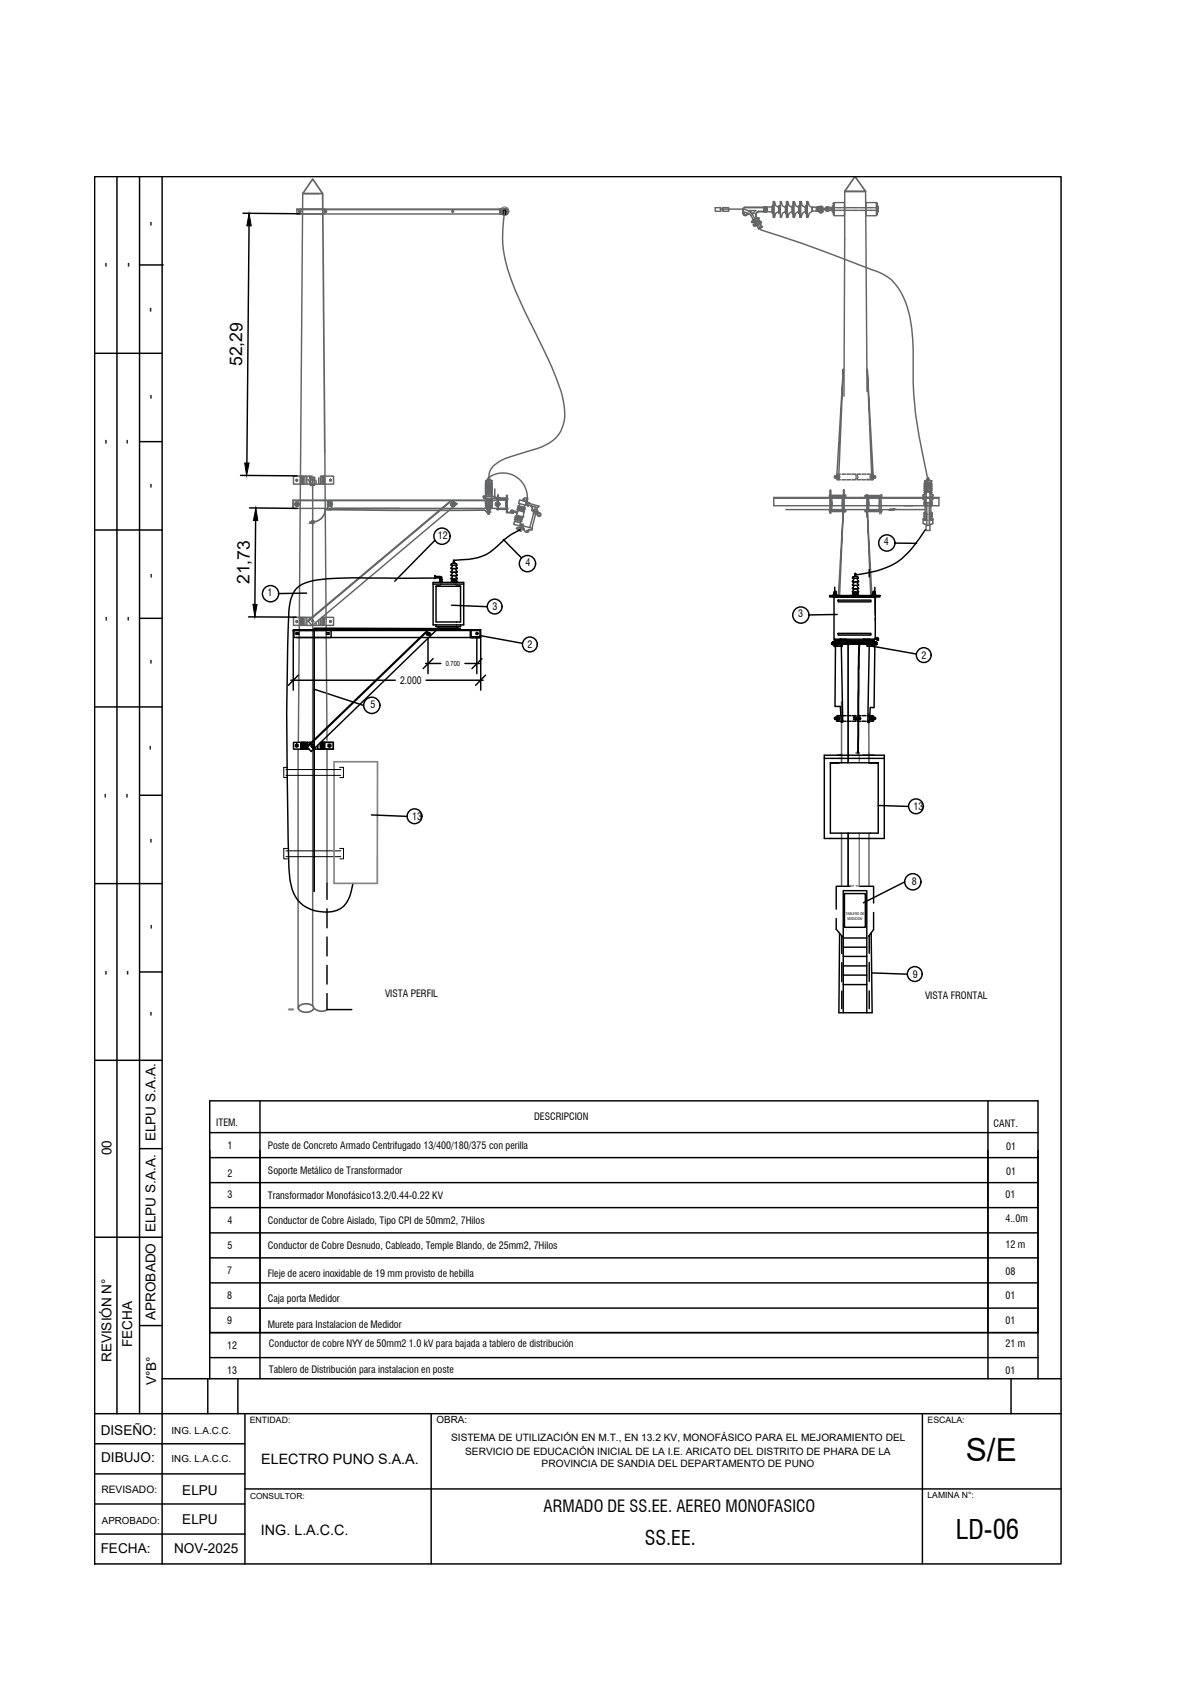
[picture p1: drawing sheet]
<svg xmlns="http://www.w3.org/2000/svg" width="210mm" height="297mm" viewBox="0 0 210 297" stroke-linecap="round" stroke-linejoin="round" font-family="sans-serif">
<!-- layer: 0 -->
<g fill="none" stroke="#000" stroke-width=".25">
<path d="M16.5 30.8h168.5v242h-168.5zM20.4 30.8v215.8M24.3 30.8v215.8M28.3 30.8v209.7M42.4 37.2l9.8 .1M43.4 39.4l-.4 41.4M87.8 36.9v.5h.3v-.5l-.1 .2h-.1l-.1-.2M24.3 46.2h4M28.3 46.2h.1M16.5 61.6h11.8M24.3 77h4M16.5 92.4h11.8"/>
<path d="M41.9 82.9l9.9 .1M43.5 88.6l8.3 .1M44.6 90.8l-.2 14.6M75.8 94.3l-7 7.1M78.6 98.5l.3-.3h.5l.3 .4h-1.1zM78.9 99.8l-.3 .6h1.1l-.2-.6M78.9 99.2v.3l-.3 .3h1.1l-.2-.3v-.3M78.9 98.6v.3l-.3 .3h1.1l-.2-.3v-.3M79.1 98.2v-.3h.1v.3M79.1 97.9h.1M79.1 97.7v.1M87.7 94.1l3.2 3.2"/>
<path d="M90.7 92.4a14.6 14.6 0 0 0-4.6 3.4 7.9 7.9 0 0 1-5.3 1.8l-1.7 .1M151.5 99.3v1.3M156 94.7l3.8 .1M161.3 92.4a16.5 16.5 0 0 1-5.7 6.1 19.5 19.5 0 0 1-6.5 1.8M24.3 107.9h4M43.3 107.6h8.3M51.3 109.8v1.4M51.7 111.2h6M51.7 109.8h6M53.5 103.4l-5 .1M57.7 110h-6.6h32.6v1.1h-1.6v-1.1M57.7 109.8v1.4"/>
<path d="M74.4 110.6h.1M74.5 110.4l.4 .1M74.5 110.4l-.1 .3h.5v-.2M74.5 110.4h.1M74.5 110l-21 20.2 .8 .9 21.7-21.1M74.7 110l-21.1 20.3M74.8 110.7h.1M74.9 110.5h.1M75.5 101.6h5.3v7.4h-5.3zM75.5 101.9h5.3M75.8 100.8l-17.1 .1a12.7 12.7 0 0 0-6.5 1.3 5.5 5.5 0 0 0-1.8 4.4 665.9 665.9 0 0 0 .1 46.3 6.4 6.4 0 0 0 3 5.4 6.7 6.7 0 0 0 5.9 .2 5.9 5.9 0 0 0 2.1-4.4M76 109.6h4.2v.2h-4.2z"/>
<path d="M76 102.3v6.2h4.3v-6.2M76 109v.3h4.3v-.3M76.4 109.3v.2h3.4v-.2M76.6 109.5v.1M76.7 101.2h.1M76.7 101.3v.2h.2M76.7 101.5h.1M76.7 101.2v.1h.2M76.7 101v.2h.1M76.7 100.9v.1h.2M76.7 100.8h.1M76.7 101.5h.2"/>
<path d="M76.8 100.8l.1 .1M76.8 100.8l-.1 .1h.2M76.8 100.8h.1M76.8 102.3h-.8h.8M76.8 101.5h.1M76.8 101.3h.1M76.8 101.2h.1M76.8 101h.1M76.8 100.7h.1M76.8 102.3h2.7M76.9 101.3v.3M76.9 101.2v.1"/>
<path d="M76.9 101v.2h-.1M76.9 100.9v.1M76.9 100.8h.1M76.9 101.5h.1M76.9 101.2h.1M76.9 101.5l-.2 .1M77.4 109.8h6.4v1.4M77.5 109.8h-26.4v1.4h32.7M78.7 101.4l.1-.2h.8v.2M78.7 101.4h.9M78.7 105.6l6.2 .2M78.7 101.4v.2"/>
<path d="M78.9 100.4v.3l-.3 .3h1.1l-.2-.3v-.3M78.9 101v.2M79.4 109.7l.2 .1h-.2zM79.5 101v.2M79.6 101.4l.1 .2M79.7 109.5v.1M80.3 102.3h-.8h.8M82 111.2h1.8M82 111.2v-1.4v1.4h1.8M82.2 111.2h1.4M83.7 110.9l7.4 1.3M144.6 103.9h8.8v.2h-8.8z"/>
<path d="M145 112.1h.1M145 112.3h.1M145 112.1v.3M145.1 112h.1M145.1 112h.3l-.1 .5h-.2zM145.1 112v.4M145.3 112.1h-.3v.3h.3M145.4 112.3h.1M145.4 112v.5zM145.4 112v.4M145.4 104.3v7.2h7.2v-7.2M145.4 112l.1 .5z"/>
<path d="M145.4 112.3v-.2v.2M145.4 112.3h2.2M145.4 104.1h7.2M145.4 103.2h.3l.2 .7h-.6zM145.4 111.5v1.3h.3M145.4 112.1v.1M145.5 112.1h.5M145.5 112.4h.5M145.5 112.1h.3l-.2 .2M145.5 102.4v.8M145.5 104.1v.1M145.5 112.1l-.1 .2"/>
<path d="M145.6 104.1l-.2 .2M145.6 112.3h.1M145.6 112.1h.1M145.6 112.1l-.2 .2M145.7 111.5v1.3M145.7 112.3l-.1-.3v.4M145.7 112.2l-.2 .1M145.7 112.1l-.1 .2M145.8 112v.5zM145.8 112h.2v.5h-.2zM145.8 112.1l-.1 .2M145.9 112.1l-.2 .3"/>
<path d="M146 107.2l-5 .1M146 112.1l-.2 .2h-.3M146 112v.4M146 112.1l-.2 .2M146.1 112.1l-.2 .2M146.1 104.7h5.7v.3h-5.7zM146.1 110.5h5.7v.3h-5.7zM146.1 112.1l-.1 .2M146.2 112.2l-.1 .1 .1-.2-.2 .2M146.2 112.3h.1M146.3 112.1l-.1 .2 .1-.2M146.4 111.6h.1"/>
<path d="M146.4 111.7h.1M146.4 112.1l-.2 .2M146.4 111.6v.1M146.4 112.1l-.1 .2M146.4 111.5v.2zM146.5 111.6h.1M146.5 111.7h.1M146.5 111.6h-.2l.2 .1M146.5 112.1l-.2 .2M146.5 111.5h1v.2h-1zM146.5 111.5h.1M146.5 111.5v.2"/>
<path d="M146.5 112.1l-.1 .2M146.6 112.1l-.1 .2M146.7 112.7l.2 13.3h-.2l-.2-2.8h-.9l.1-10.4M146.7 112.1l-.2 .2 .2-.2M146.8 112.7h-1l-.1-.9v.9h1.1M146.8 112.3h.1M146.8 112v.4zM146.8 112.1h.1M146.8 112.1l-.2 .2M146.8 112.2l-.1 .1M146.8 111.7v-.1h.3v.1M146.9 112.2v.1"/>
<path d="M146.9 111.6v.1M146.9 112.1l-.1 .1M147 111.6v.1M147 112.1l-.2 .2M147.1 112.1l-.2 .2-.1-.1M147.1 111.6v.1M147.1 111.7h.1M147.1 112.1l-.2 .2 .2-.2M147.1 111.7v.1M147.1 111.7l-.3 .1M147.1 112.1l-.1 .2M147.2 112.1l-.2 .2"/>
<path d="M147.2 112.1l-.1 .2M147.3 112.1l-.2 .2M147.3 112.1l-.1 .2M147.4 112.1l-.1 .2M147.5 112.1l-.2 .2M147.5 112.2l-.1 .1M147.6 112.1l-.2 .2M147.6 112.1l-.1 .2M147.7 112.1l-.2 .2h4.9M147.7 112.1h.2M147.7 112.3h.2M147.7 112.1l-.1 .2"/>
<path d="M147.8 112.1l-.2 .2M147.9 112.1l-.2 .2M148 112.1l-.2 .2M148.1 112.1l-.2 .2M148.1 112.1l-.2 .2 .2-.2M148.2 103.9h1.6M148.2 112.1l-.2 .2M148.2 112.1l-.1 .2M148.3 112.1l-.2 .2M148.3 112.1l-.1 .2M148.4 112.1l-.2 .2M148.4 112.1l-.1 .2"/>
<path d="M148.5 112.1l-.1 .2M148.5 112.1l-.1 .2 .1-.2M148.6 112.1l-.2 .2M148.7 112.1l-.2 .2M148.7 103.7v-.2h.8l.1 .2M148.7 103.7h.9M148.7 100.6h.8l.1 .3h-1zM148.7 103.7v.2M148.7 103.7h.8M148.8 112.1l-.2 .2M148.8 102.7l-.2 .6h1.1l-.2-.6M148.8 102.1l-.2 .6h1.1l-.2-.6"/>
<path d="M148.8 101.5l-.2 .6h1.1l-.2-.6M148.8 100.9v.3l-.2 .1v.2h1.1v-.2l-.2-.1v-.3M148.8 103.3v.2M148.8 112.1l-.1 .2M148.9 112.1l-.2 .2M149 112.1l-.2 .2M149 112.1l-.2 .2 .2-.2M149 100.6v-.5h.2v.5M149 100.1h.1M149 100.1h.2M149 112.1l-.1 .2M149.1 100.1v-.1v.1"/>
<path d="M149.1 112.1l-.1 .2M149.2 100.1h.1M149.2 112.1l-.2 .2M149.3 112.1l-.2 .2M149.3 112.1l-.1 .2 .2-.2M149.4 112.1l-.1 .2 .1-.2M149.5 103.3v.2M149.5 112.1l-.2 .2M149.6 103.7v.2M149.6 112.1l-.2 .2M149.6 112.1l-.1 .2M149.7 112.1l-.2 .2"/>
<path d="M149.8 112.1l-.2 .2M149.8 112.3l-.2 4.1-.1 14.9M149.9 112.1l-.2 .2 .2-.2M149.9 112.3l-.2 4.7-.1 14.3M150 112.1l-.2 .2M150.1 112.1l-.2 .2M150.1 112.1l-.1 .2M150.2 112.1l-.1 .2M150.3 112.1l-.2 .2M150.3 112.1l-.1 .2 .1-.2M150.4 112.1l-.2 .2M150.4 112.1l-.1 .2"/>
<path d="M150.4 112.3l.3-.2-.2 .2M150.5 112.1l-.2 .2M150.6 111.5h.9v.2h-.9zM150.6 112.1l-.2 .2M150.8 112.1l-.2 .2M150.8 112.1l-.1 .2 .2-.2M150.9 111.7v-.1h.3v.1M150.9 112.3l.3-.2-.2 .2M150.9 111.7l.3 .1M150.9 111.7v.1M150.9 111.6v.1M150.9 112.1l-.1 .2"/>
<path d="M151 111.6v.1M151 112.1l-.1 .2M151 112.3h.2M151 112.3l.1-.3 .1 .3M151.1 111.6v.1M151.1 112.1l-.1 .1M151.2 111.8v.9h1M151.2 111.6v.1M151.2 112.2l-.3 .1M151.2 112.3h-.1M151.2 112.1l-.2 .2M151.2 112.1l-.1 .2 .1-.2"/>
<path d="M151.3 112.1l-.1 .2M151.4 112.1l-.2 .2M151.5 112.1l-.2 .2M151.5 112.7l-.2 13.3h.3l.1-2.6h.7l.1-10.7M151.6 112.1l-.2 .2M151.6 112.1l-.1 .2M151.7 112.1l-.2 .2M151.8 112.1l-.3 .2M151.8 112.1l-.2 .2M151.8 112.1l-.1 .2M151.9 112.1l-.2 .2 .2-.2M151.9 112h.2v.5h-.2z"/>
<path d="M151.9 112v.4M151.9 112.1l-.1 .2M152 112.1h.1M152 112.4h.1M152 112.1l-.2 .2M152 103.9l.2-.7h.3l.2 .7M152 112.1l-.1 .2M152 112.2l-.1 .1M152.1 112l.1 .5zM152.1 112.3h.1M152.1 112.1l-.1 .2M152.2 112.1h.3"/>
<path d="M152.2 112.4h.3M152.2 112.3h.3M152.2 112.1h.1l-.2 .2zM152.2 111.5v1.3h.2v-1.3M152.2 112.1l-.2 .2M152.3 112.3v-.3v.3M152.3 112.3h.1M152.3 112.8l7.5 1.3M152.4 112.1h-7v.2M152.4 112.2l-.1 .1 .1-.1M152.4 112.1v.2M152.4 112.1l-.2 .2h.1"/>
<path d="M152.4 112.2l-.1 .1M152.4 104.1l.2 .2M152.5 112v.5zM152.5 112.1h-.3l-.2 .2M152.5 112l.1 .5zM152.5 102.4l.1 4.9M152.6 112.3l-.1-.1 .1 .1M152.6 112h.2v.5h-.2zM152.6 112v.4M152.6 112.1h.2M152.6 112.4h.2M152.8 112.1h.1v.3h-.1"/>
<path d="M152.8 112.1h.1M152.8 112.3h.1M152.8 112v.4M152.9 111.4v.1M152.9 111.2h-.3v.2h.3M152.9 111.2l.2 .1v.4h-.2v-.2M152.9 112.1v.3M16.5 123.3h11.8M24.3 138.7h4M51.5 129.9l.2-.1 .3 .1v.3l-.3 .1-.2-.1zM52.4 129.5v1.2M52.5 129.5v1.2"/>
<path d="M52.6 129.5v1.2M52.8 129.5v1.2M52.9 129.5v1.2M53 129.5v1.2M53.2 129.5v1.2M53.4 129.5v1.2M53.6 129.5v.6M53.6 130.4v.3M54 129.5v.2M54.3 129.9l.3-.1 .2 .2-.1 .3-.2 .1-.2-.2zM54.3 129.5h-3.1v1.2h2.7M54.8 120.2l8.6 2.8"/>
<path d="M55 130.4v.3M55.4 130v.7M55.9 129.5v1.2M56 129.5h2.1v1.2h-3.4M56 129.5v1.2M56.1 129.5v1.2M56.2 129.5h1.9v1.2h-2.4M56.2 129.5v1.2M56.4 129.5v1.2M56.5 129.5v1.2M56.6 129.5v1.2M57.2 129.9l.2-.1 .3 .1v.3l-.3 .1-.2-.1z"/>
<path d="M143.7 131.7h10.5v14.5h-10.5zM143.7 132.3h10.5M144.8 133v12.3h8.3v-12.3M145.5 125.2h.3M145.5 125.4h.1M145.5 125.2v.2M145.6 125.2h-.1l.1 .2M145.6 125.1h.2v.4h-.2zM145.6 125.1v.4M145.7 125.4h.1M145.8 125.3h.1M145.9 125.1v.4"/>
<path d="M145.9 125.5v.3h.1v-.3M145.9 125.3h.1M145.9 125.4h.4M145.9 125.2h.4M145.9 125.4h.2M146 125.1v-.3h-.1v.7M146 125.3h.1M146.1 131.7h.1M146.1 125.3h.1M146.1 125.5v.3h.4M146.2 125.1h.1v.2v.2h-.1M146.2 125.4h.1"/>
<path d="M146.2 125.2h.1M146.2 125.3h.1M146.2 124.8v1M146.3 133h-1.5h1.5M146.3 133h5.2M146.3 125.1v.4M146.5 124.8h-.4v.7M146.5 131.7h.1M146.8 125.8h.1M146.8 124.8h.1M147 124.8h.4M147 125.8h.4"/>
<path d="M147.6 125.8h.1M147.6 124.8h.1M147.9 124.8h.4M147.9 125.8h.4M148.5 125.8h.1M148.5 124.8h.1M148.7 124.8h.5v.3M148.8 125.1v.4M148.8 125.2h.8M149 125.1h-.2v.4h.2M149 125v.5M149 125.4h.6"/>
<path d="M149.2 125.5v.3h-.5M149.2 125.3h.1M149.5 125.3h.1M149.5 125.5v.3h.6M149.6 125.3h.1M149.6 124.8v.7M149.6 125.5v.3M149.6 125.1v.4M149.7 125.1h.2v.4h-.2zM149.7 125.4h.1M149.7 125.2h.3v.2M149.9 125.2h.1v.2h-.1"/>
<path d="M149.9 125.4h.1M149.9 125.1v.4M150.1 124.8h-.6v.3M150.3 124.8h.1M150.3 125.8h.1M150.6 124.8h.4M150.6 125.8h.4M151.2 124.8h.1M151.2 125.8h.1M151.4 124.8h.7v.3M151.8 125.4h.1M151.8 125.2h.1"/>
<path d="M151.9 125.1h-.1v.4h.1M152 125.3h.1M152 124.8v.7M152 125.5v.3M152 125.4h.2M152 125.2h.2M152.1 125.3h.1M152.1 125.5v.3h-.7M152.1 125.1l.1-.3v.7M152.1 125.5v.3l.1-.3M152.2 125.3h.1M152.3 125.1v.4"/>
<path d="M152.3 125.3h.1M152.3 125.1h.2v.4h-.2zM152.3 125.4h.2M152.3 125.2h.3M152.5 125.2h.1l-.1 .2M152.5 125.4h.1M152.5 125.1v.4M152.6 125.2v.2M153.1 133h-1.6h1.6M16.5 154.1h11.8M64.8 142.1l6.1 .3M153.1 140.5l5.3 .2"/>
<path d="M157.7 153.8l-7.2 3.7M24.3 169.5h4M57 176.1h4.3M145.8 162.1l1.1 1.3M146.2 176.6h5.8M152 169.7l6.2 .2M152.3 162.1l-.9 1.3M16.5 184.9h11.8M36.6 197.6h144.4M45.3 192v48.5M172.2 192v48.5M16.5 215.8h11.8"/>
<path d="M24.3 200.3h4M36.6 219.4h144.4M36.6 215h144.4M36.6 210.6h144.4M36.6 206.3h144.4M36.6 201.9h144.4M36.6 200.6v39.9M24.3 231.2h4M36.6 232.4h144.4h-144.4v-40.4h144.4v48.5M36.6 228.2h144.4M36.6 223.8h144.4M36.6 236.8h144.4"/>
<path d="M16.5 246.6h168.5M16.5 257.1h26.2M16.5 251.8h26.2M36.2 240.5v6.1M41.5 240.5v6.1M42.7 246.6v26.2M42.7 259.7h142.3M75.2 246.6v26.2M160.8 246.6v26.2M176.3 240.5v6.1M185 240.5h-156.7v32.3M16.5 267.6h26.2"/>
<path d="M16.5 262.3h26.2"/>
<circle cx="88" cy="36.9" r=".11"/>
<circle cx="88" cy="36.9" r=".15"/>
<circle cx="77.1" cy="93.5" r="1.42"/>
<circle cx="92" cy="98.3" r="1.42"/>
<circle cx="154.6" cy="94.7" r="1.42"/>
<circle cx="47.2" cy="103.6" r="1.42"/>
<circle cx="74.6" cy="110.5" r=".15"/>
<circle cx="74.6" cy="110.5" r=".19"/>
<circle cx="79.5" cy="109.7" r=".06"/>
<circle cx="83.1" cy="110.5" r=".19"/>
<circle cx="86.2" cy="105.8" r="1.29"/>
<circle cx="92.4" cy="112.4" r="1.29"/>
<circle cx="139.6" cy="107.3" r="1.42"/>
<circle cx="145.6" cy="103.5" r=".15"/>
<circle cx="152.4" cy="103.5" r=".15"/>
<circle cx="161" cy="114.3" r="1.29"/>
<circle cx="51.7" cy="130" r=".15"/>
<circle cx="54.5" cy="130.1" r=".15"/>
<circle cx="57.5" cy="130" r=".15"/>
<circle cx="64.8" cy="123" r="1.42"/>
<circle cx="72.3" cy="142.4" r="1.29"/>
<circle cx="159.1" cy="153.8" r="1.42"/>
<circle cx="159.7" cy="140.6" r="1.29"/>
<circle cx="159.5" cy="169.9" r="1.29"/>
</g>
<!-- layer: A-ACCESORIOS 1 -->
<path d="M149.8 131.3v1.7M148.2 154.4l.3 .1 .3-.1M149.3 154.4l.2 .1 .3-.1M149.8 145.3v9.2" fill="none" stroke="#a953a0" stroke-width=".25"/>
<!-- layer: 0 -->
<g fill="none" stroke="#636466" stroke-width=".25">
<path d="M51.8 36.5h36.6v.8h-36.6zM51.8 36.6h35.3M52.1 36.8v.1M52.1 36.8h.3M52.1 37h.3M52.2 36.5h4.4M52.2 37.3h4.4M52.5 36.8v.1M52.8 33.8l-.8 95.6M53.2 33.8h2.4M56.5 36.8v.1M56.6 36.8h.2"/>
<path d="M56.6 37h.2M56.9 36.8v.1M87.1 36.5h1.3v.8h-1.3zM87.2 36.6h1.1v.6h-1.1zM87.5 36.5v.8M87.7 36.5v.8M87.8 37.3h.1M88 36.9a22.5 22.5 0 0 0 1.9 13.8l3.6 7.7a50 50 0 0 1 4.7 11.5 7.2 7.2 0 0 1-.8 5.9 7.5 7.5 0 0 1-3.8 2.5l-3.8 1.1a6.8 6.8 0 0 0-4.3 2.5l-.2 .7-.1 .7M124.7 36.2h1v.7h-1zM125.5 36.5h4M126 36.2h1v.7h-1zM129.5 37.2v-.7h.3l.9 .4 .5 .6 1.5 2.6a352.1 352.1 0 0 1 21.1 7.6 9.2 9.2 0 0 1 4.4 5.9 23.6 23.6 0 0 1 1 7.4 71.1 71.1 0 0 0 1.7 18.7l.8 3.6"/>
<path d="M129.5 37a1.71 1.71 0 0 1 1.4 .6l1.3 2.3 .5-.3M129.5 37.2a.4 .4 0 0 0 .6 .4M129.6 36.5v.5M129.6 36.5l.3-.3h3a.49 .49 0 0 1 .7-.1 .49 .49 0 0 1 .1 .8 .49 .49 0 0 1-.7 0M129.8 37l-.1 .2 .2 .3 .5-.3M130.6 37.3l-.5 .3M130.6 36.8l.7 .5M130.6 36.7h.1M130.6 36.7h1M131 38.7l.1 .1M131 38.7h.1M131 38.7l.2-.1 .1 .1-.2 .1z"/>
<path d="M131.1 38.8h.1M131.2 38.5l.2 .3 .1-.1M131.2 38.6h.1M131.2 38.4h.1M131.2 38.6h-.2M131.3 38.7h.1M131.3 38.4h.1M131.3 37.2h.1M131.3 38.7l-.2 .1M131.3 38.4h-.1M131.3 39.2h.1M131.3 38.3h.1"/>
<path d="M131.3 39.2l.1 .2M131.3 38.4l-.1 .1M131.3 38.4l.2 .3M131.4 38.8h.1M131.4 38.3l.2 .4M131.4 38.5h.1M131.5 39.4h.1M131.5 38.6h.1M131.5 38.6l-.2 .1M131.5 39h.1M131.5 38.7h.1M131.5 39l.2 .4"/>
<path d="M131.6 39.1h.1M131.6 39.1l-.3 .1 .1 .2 .2-.1M131.6 38.7h.1M131.6 39.1l-.3 .1M131.6 36.7h.1M131.6 38.9h.1M131.6 39.3h.1M131.6 38.9l.3 .4M131.6 38.9l-.1 .1M131.6 39.3l-.1 .1M131.7 36.7l-.3 .5M131.7 38.9h.1"/>
<path d="M131.7 39h.1M131.7 38.9l.2 .3M131.7 39l-.1 .1M131.7 39.4h.1M131.7 39.1h.1M131.8 37.8l.9 1.8M131.8 39.2h.1M131.8 39.2l-.1 .1M131.9 39.3h.1M131.9 39.3l-.2 .1M131.9 38l-.6 .3M132 38h-.1"/>
<path d="M132.2 38.3l-.6 .4M132.2 38.6l-.6 .3M132.2 38.2l.3 .4M132.2 38l-.1 .2M132.2 36.9h.8M132.2 36.9h.7M132.3 38v.1M132.3 39.9h.1M132.3 38.1l-.2 .2M132.3 36.9a.61 .61 0 0 0-.5 .9l1 1.7M132.3 36.9l-.4 .3v.5M132.3 38.5l-.1 .1"/>
<path d="M132.4 38.7l.2-.1-.2 .2M132.5 38.9l-.6 .4M132.6 38.8h.1M132.6 38.7v.1M132.6 38.8v.1M132.7 38.9l-.2 .1M132.7 39.6h.1M132.8 39.7l-.5 .2M132.9 39.5l-.1 .1M133 36.1h-3.1l-.3 .2-.1 .2M133.2 36.8h.1M133.2 36.7v.1"/>
<path d="M133.3 36.4h.1M133.3 36.7h.1M133.3 36.8h.1M133.3 36.8v.1v-.2v.2M133.3 36.3v-.1v.1M133.3 36.9h.1M133.4 36.1h.3v.2M133.7 36.8v.1h-.2M133.8 36.1h.8v.8h-.8zM134.6 35.8h.2v1.4h-.2zM134.8 35.2l.1 2.7zM134.9 35.2h.1l.2 .7 .6 .3v.7l-.6 .3-.2 .7h-.1z"/>
<path d="M134.9 35.2v2.6M135.8 35.8h.1v1.4h-.1zM136 35.2h.2l.2 .7 .5 .3v.7l-.5 .3-.2 .7h-.2zM137 35.8l.1 1.4zM137.1 35.2l.1 2.7zM137.2 35.2h.2l.2 .7 .5 .3v.7l-.5 .3-.2 .7h-.2zM137.2 35.2v2.6M138.1 35.8h.1v1.4h-.1zM138.3 35.2v2.7zM138.4 35.2h.1l.2 .7 .6 .3v.7l-.6 .3-.2 .7h-.1zM138.4 35.2v2.6M139.3 35.8h.1v1.4h-.1z"/>
<path d="M139.4 35.2l.1 2.7zM139.6 35.2h.1l.2 .7 .5 .3v.7l-.5 .3-.2 .7h-.1zM139.6 35.2v2.6M140.5 35.9l.1 1.3zM140.6 35.2l.1 2.7zM140.7 35.2h.2l.2 .7 .5 .3v.7l-.5 .3-.2 .7h-.2zM140.7 35.3v2.5M141.6 36.7l.1 .1M141.7 36.8h.6M141.7 36.1h.6M141.7 36.1l-.1 .1v.5M142.6 36.1h-.3v.7l.3 .1"/>
<path d="M142.6 36.1h.9v.2h-.7v.3h.7v.3h-.9zM142.9 36.4h1M143 36.4l-.1 .1 .1 .1M143 37h-.2h.2M143 36.9v.3h.2v-.3M143 36.1h.2M143 36.3v.3M143.2 37h.3h-.3M143.2 36.3v.3M143.8 36.4a.37 .37 0 0 1 .5-.3l.8 .2v-.3h.2v.9h-.2v-.3l-1 .2-.2-.2h-1M143.9 36.6h.2M144 36.4l.3-.2 .7 .2-.7 .3-.3-.1"/>
<path d="M144.1 36.3l.2 .2-.2 .1M144.1 36.3h-.2M145.2 36v.9M145.3 35.5h.1v2h-.1zM145.3 36.2h.2M145.3 36.7h.2M145.4 37.3v.3h.2M145.4 35.7v.2M145.4 36v.2M145.4 36.4v.2M145.4 36.7v.2M145.4 37v.2"/>
<path d="M145.6 35.3h-.2v.3M145.7 36.2h.2M145.7 36.7h.2M145.7 35.3h.2M145.7 37.6h.2M146 36.2h.2M146 36.7h.2M146 35.3h.2M146 37.6h.2M146.3 36.2h.2M146.3 36.7h.2M146.4 35.3h.2"/>
<path d="M146.4 37.6h.2M146.6 36.2h.2M146.6 36.7h.2M146.7 35.3h.2M146.7 37.6h.2M147 36.2h.2M147 36.7h.2M147 35.3h.2v.3M147.2 37.3v.3h-.2M147.2 35.7v.2M147.2 36v.2M147.2 36.4v.2"/>
<path d="M147.2 36.7v.2M147.2 37v.2M147.3 36.2h.2M147.3 36.7h.2M147.6 36.2h.3M147.6 36.7h.3M147.9 36.2h.3M147.9 36.7h.3M148.3 36.2h.2M148.3 36.7h.2M148.6 36.2h.2M148.6 36.7h.2"/>
<path d="M148.9 36.2h.3M148.9 36.7h.3M149.3 36.2h.2M149.3 36.7h.2M149.6 36.2h.2M149.6 36.7h.2M149.9 36.2h.2M149.9 36.7h.2M150.2 36.2h.3M150.2 36.7h.3M150.6 36.2h.2M150.6 36.7h.2"/>
<path d="M150.9 36.2h.2M150.9 36.7h.2M151 37.3v.3h.2M151 35.7v.2M151 36v.2M151 36.4v.2M151 36.7v.2M151 37v.2M151.2 35.3h-.2v.3M151.2 36.2h.3M151.2 36.7h.3M151.3 35.3h.2"/>
<path d="M151.3 37.6h.2M151.5 36.2h.3M151.5 36.7h.3M151.6 35.3h.2M151.6 37.6h.2M151.9 36.2h.2M151.9 36.7h.2M152 35.3h.2M152 37.6h.2M152.2 36.2h.2M152.2 36.7h.2M152.3 35.3h.2"/>
<path d="M152.3 37.6h.2M152.6 36.7h.2v.2M152.6 35.3h.2v.3M152.8 37.3v.3h-.2M152.8 35.5h.1v2h-.1zM152.8 35.7v.2M152.8 36v.2h-.2M152.8 36.4v.2M152.8 37v.2M152.9 36h.2v.9h-.2zM153 36v.9M56.6 78.8l.4 50.3"/>
<path d="M151.2 68.3l-.3-34.9h-3.6l-.2 35.7M51.1 87.3h35.2M51.6 83.7h.3v.1l-.2 .1zM51.6 87.7h.3l.2 .3-.2 .2h-.3l-.1-.2zM52.4 83v1.4M52.5 83v1.4M52.6 83v1.4M52.7 83v1.4M52.9 83v1.4M53.2 83v1.4M53.5 83v1.4M53.7 83.6l.6 .8"/>
<path d="M54 83v.6M54 84v.4M54.4 83h-3.2v1.4h7v-1.4h-2.2M54.4 83.6h.2l.1 .1-.1 .1h-.2zM54.5 83.7v4.9M54.5 88.7v86.8M55.1 83.8v.6M55.6 83.3v1.1M55.9 83.1v1.3M56.1 83v1.4M56.3 83v1.4M56.4 83v1.4"/>
<path d="M56.6 83l-.1 1.4M57.3 87.7h.3l.2 .3-.2 .2h-.3l-.1-.2zM57.5 83.7h.3v.1l-.2 .1zM78.6 87.3l-24.9 21 .7 .8 25.3-21.2-.9-.6-25.1 21.1M78.8 87.8l.3-.1 .1 .3-.1 .3h-.3l-.2-.3zM78.8 87.9l.1-.1 .2 .3h-.3zM84.3 86.6h1.8l.3 .2h.8v.1h-1.1M84.3 86.9h1.8M84.3 86.5v.3M84.4 86.6h.2v.2h-.2zM84.6 84.3h.1M84.6 84.6v.1"/>
<path d="M84.6 84.9v.1M84.6 85.2v.1M84.6 85.6h.1M84.6 85.9v.1M84.6 86.3h.1M84.6 87.2h.1M84.6 87.5h.1M84.6 87.8h.1M84.7 86.3v.3M84.7 85.9v.2M84.7 85.6v.1M84.7 85.3h.1"/>
<path d="M84.7 84.6v.2M84.7 85h.1M84.7 84.3v.1M84.7 87.2v.2M84.7 87.5v.2M84.7 87.8v.1M84.7 88.2h.1M84.7 88.5h.1M84.7 84.1v.2v-.1M84.7 83.8v.3M84.7 84.9h1.1l-1.1 .1M84.7 86.2h1.1l-.1 .1h-1"/>
<path d="M84.7 87.4l1.1 .1-.1 .1h-1M84.7 88.4h1.1M84.7 87.9h1v.1M84.7 87.7h1M84.7 87.1h1M84.7 85.9h1M84.7 85.5h1M84.7 85.7h1M84.7 85.2h1M84.7 85.4h1M84.7 84.6h1M84.7 84.4h1"/>
<path d="M84.7 84.1h1M84.7 83.8h1M84.7 86.6v.3M84.7 88.1h1.1M84.7 85.7h.1M84.7 85.4h.1M84.7 84.4h.1M84.7 84.1h.1M84.7 87.7h.1M84.7 86.2h.1M84.7 85.7v.2M84.7 85.4v.2"/>
<path d="M84.7 85v.2M84.7 84.9h.1M84.7 84.4v.2M84.7 87.1h.1M84.7 87.4v.1M84.7 87.7v.1M84.7 88v.1M84.7 88.4h.1M84.7 88.5l.1 .1M84.7 86.9v.2M84.8 88.3h.1M84.8 87.9v.1"/>
<path d="M84.8 88.2v.1M84.8 88.6h.8M84.9 88.7v.2h.6v-.2h-.3M84.9 88.9v.2h.5v-.2M85 89.3l.3 .1zM85 88.6v.1M85.1 89.4h.2zM85.1 89.5l.2 .1zM85.1 83.5l.2 .1zM85.1 89.1h.2M85.1 83.6h.1M85.1 83.5v-.2h.1v.2"/>
<path d="M85.1 83.7v.1M85.1 89.1v.4M85.1 89.6v.1h.1v-.1M85.2 83.3a4.3 4.3 0 0 1 4.5-.3 4.3 4.3 0 0 1 2.3 4l-.1 .2M85.2 89.3h-.3v-.1h.5v.1M85.2 83.8h-.2M85.2 83.6h-.3v.1l.2-.1 .1 .2M85.2 89.3h.2M85.2 83.6h.2v.1M85.2 83.8h.1M85.2 83.6h.1M85.2 83.7v.1"/>
<path d="M85.2 89.1v.4M85.4 88.6v.1M85.4 89.3h.1M85.4 83.7l-.1-.1-.1 .2M85.4 83.7h.1M85.7 83.8h.1M85.7 88.5h.1M85.7 86.3v.3M85.7 86.9v.2M85.7 84.7v.1M85.7 86v.1M85.7 84.4h.1"/>
<path d="M85.7 85h.1M85.7 85.4h.1M85.7 85.7h.1M85.7 87.7h.1M85.7 84.4v.1M85.7 85v.2M85.7 85.4v.1M85.7 85.7v.1M85.7 87.6v.1M85.7 87.2v.2M85.7 88.5l-.1 .1M85.7 84.1v.1h-1"/>
<path d="M85.7 83.8v.3M85.7 86.6v.3M85.7 88.3h.1M85.7 84.2l.1 .1M85.7 84.5v.2h-1M85.7 85.2h.1M85.7 85.5l.1 .1M85.7 85.8v.2h-1M85.7 87.7v.2M85.7 87.1h.1M85.7 88.2v.1M85.8 88v.1"/>
<path d="M85.8 84.3l-.1 .1M85.8 85.3h-.1M85.8 85.6l-.1 .1M85.8 87.2h-.1M85.8 84.3h.1M85.8 88.1v.1M85.8 88.5h.1M85.8 88.5h-1.1M85.8 88.1l-1.1 .1M86.1 86.9h.1M86.3 85.3v1.4M86.6 87.7h.3l.1 .3-.1 .2h-.3l-.2-.2z"/>
<path d="M86.8 88.7h-.1v.2h.1M86.8 86.9h-.1v.3h.1M86.8 86.3l.1 2.6zM86.9 87v-.1h1.4v1.4h-.1M88.2 87.2h-37.1v1.5h37.1M88.2 87v1.4M88.3 86.4h.1v3h1.1h-1.2zM88.3 88.7h-1.7v.1h1.7M88.3 87h-1.7v.1h1.7M88.5 88.6v.3M88.5 86.9v.3M89.1 89.4h.4"/>
<path d="M89.1 89.2v-.2h.3v.2M89.1 89.3v.1M89.4 89.3v.1M89.7 90.9l1.1 .3-.2 .5-1-.2zM89.9 90.6l-.1 .3M89.9 90.5l-.2 .1 1.3 .4M89.9 90.5l.9 .3M89.9 90.4v.1M90 90.3l.9 .2v-.1M90 90.3h-.2l1.2 .4-.1-.2M90 90.1v.2M90 90l-.2 .1 1.3 .3-.1-.2"/>
<path d="M90.1 89.9l1.1 .3M90.2 89.3l-.3-.2-.9 .1v.1l1.2 .2M90.3 92.1v.2M90.3 92.1h-.3v.1h.3M90.3 89l1.1 .3-.2 .9M90.3 88.9l-.3 1.1 1 .2M90.4 88.8h-.2l1.2 .4-.1-.2M90.4 88.8l.9 .2M90.4 88.6v.2M90.5 88.5h-.3l1.3 .4-.2-.1M90.5 88.5l.8 .3M90.5 88.3v.2"/>
<path d="M90.5 88.3h-.2l1.3 .3M90.6 87.2l1.2 .3-.2 .6-1.2-.3zM90.6 87.8l-.1 .5M90.7 91.6l2.1 .5-.1 .4-.5-.1a.38 .38 0 0 1-.2 .4 .38 .38 0 0 1-.4-.1l-.4-.7-.4-.2M90.7 91.8l-.1 .7 .2 .2-.1-.2 .1-.7M90.7 92h-.4v.4h.4M90.7 91.5l.6 .1-.1 .2M90.7 92.3h.1M90.8 92v.3M90.8 90.9l-.1 .3M90.8 91.9h.1M90.8 90.6v.2"/>
<path d="M90.8 90.8l.2 .1M90.9 91.8l-.2 .1M90.9 91.6l.1-.2h.2v.2M90.9 91.7v.1M91 90.1v.1M91.2 90.2h.1M91.2 92.2l.2 .1M91.2 92.2l-.1 .2h.1l.2-.1M91.2 92.2h-.1l.3 .2M91.3 89.1l-.1 .2M91.3 92.1v.1M91.3 88.8v.2"/>
<path d="M91.4 88.6l-.1 .2M91.4 87v.2M91.4 87h-.2v.2h.2M91.4 86.9h.4v.4h-.4zM91.4 88.5l.2 .1M91.5 88.1l-.1 .4-.9-.2M91.7 87.9h.1M91.7 87.7l.1 .1M91.9 87.7l-.1 .2 .1 .2 1.7 .4M92 88.1l-.1 .1 .3-.1M92 88.1l-.1 .2h.2v-.2M92.1 87.7l.3 .1"/>
<path d="M92.4 87.8l-.5-.1-.1-.8v.8l2.2 .6M92.5 88.2l.3 .5-.1 .3M92.7 88.3l.1 .2v.6M92.7 89.1l.7 .3M92.8 88.9v.1M92.8 89l.7 .3 .1-.2M93 89.2v.3l.5 .1v-.1h.3M93 89.5l-.6 2.5M93.1 89.1v-.2l.5 .2-.1 .3M93.3 88.5l-.1 .5M93.4 89.6l-.7 2.5M93.5 89.6l.2 .2"/>
<path d="M93.6 89l.1 .1M93.7 88.5l-.2 .6M93.7 89l.1 .3-.4 .1M93.9 89.5l.3 .1v.3l-.3 .2-.2-.4M94 88.3l-.2 .2h-.2M134.9 86.8h28.8v1.4h-28.8zM134.9 86.9h28.8M137 88.9h24.3M144.7 89.5v-4h.2v4M144.7 88.9l-.1 .2 .1 .2M144.7 86.3l-.1 .2 .1 .2M144.9 89h2.2"/>
<path d="M144.9 89.2h2.2M144.9 86.6h2.2M144.9 86.4h2.2M144.9 87.6v.4h.1M144.9 88h.1M144.9 87.9h.1M144.9 87.6h.1M144.9 87.7h.1M145 87.9h.1M145 87.7h.1M145 88.7v.3h.2M145 87.1v.2"/>
<path d="M145 87.4v.9M145 88.4v.2M145.2 86.7h-.2v.2M145.4 86.7h.2M145.4 89h.2M145.5 83.1h.3M145.5 83.3h.3M145.5 83.1v.2M145.6 83.1h-.1v.2h.1M145.6 83v.3M145.7 83h.1v.4h-.2zM145.7 86.7h.2"/>
<path d="M145.7 89h.2M145.8 83.2h.1M145.9 83v.4M145.9 82.7l1.1-18.3-.8 18.6M145.9 82.7v1h.1v-.3M145.9 82.7h.1v.3M145.9 83.2h.1M145.9 83.1h.4M145.9 83.3h.4M146 86.7l.8 .1zM146 86.8h.1M146 86.7h.2"/>
<path d="M146 89h.2M146 83.2h.1M146.1 83.2h.1M146.2 83h.1v.4h-.1M146.2 83.1h.1M146.2 83.3h.1M146.2 86.7h.4M146.2 83.2h.1M146.2 83v.3M146.2 83.4v.3M146.3 86.7h.2M146.3 89h.2"/>
<path d="M146.3 83v.4M146.5 82.7h-.4v1h.4M146.7 86.7h.1v.2M146.8 82.7h.1M146.8 83.7h.1M146.8 88.7v.3h-.1M146.8 86.8h.1M146.8 86.7h.1M146.8 87.1v.2M146.8 87.4v.2M146.8 87.7v.3M146.8 88v.3"/>
<path d="M146.8 88.4v.2M146.9 87.6l.1 .1v.3zM146.9 88h.1M146.9 87.9h.1M146.9 87.7h.1M147 87.9h.1M147 87.7h.1M147 83.7h.4M147 82.7h.4M147.1 85.5v3.9zM147.1 89h.2v.3h-.2M147.1 86.3h.2v.3h-.2"/>
<path d="M147.1 89h.3v.2h-.3M147.1 86.4h.3v.2h-.3M147.6 82.7h.1M147.6 83.7h.1M147.9 83.7h.4M147.9 82.7h.4M148.5 82.7h.1M148.5 83.7h.1M148.7 82.7h.5v.3M149.2 83.2h.1M149.2 83.4v.3h-.5M149.5 83.4v.3h.6"/>
<path d="M149.5 83.2h.1M150.1 82.7h-.6v.3M150.3 83.7h.1M150.3 82.7h.1M150.6 83.7h.4M150.6 82.7h.4M151.2 86.3h-.2v.4h.2M151.2 89h-.2v.3h.2M151.2 89.5v-3.2v3.9v-.6M151.2 89.1h-.4v.1h.4M151.2 86.4h-.4v.2h.4M151.2 83.6h.1"/>
<path d="M151.2 83.7h.1M151.2 82.7h.1M151.2 89.2h2.2M151.2 86.4h2.2v3.2M151.2 86.6h2.2M151.2 89.1h2.2M151.3 87.6h.2l-.1 .4h-.1zM151.3 87.7h.2M151.3 87.9h.1M151.3 87.7h.1M151.4 87.7l.1 .3h-.2M151.4 87.9h.1"/>
<path d="M151.4 82.7h.7v.3M151.5 88.7v.3h.1M151.5 87.1v.2M151.5 87.4v.2M151.5 88v.3M151.5 88.4v.2M151.6 86.7h-.1v.2M151.8 86.7l.8 .1zM151.8 86.7h.1M151.8 86.8h.1M151.8 86.7h.2M151.8 89h.2"/>
<path d="M151.8 83.1h.1M151.8 83.3h.1M151.8 83v.4M151.9 83h-.1v.4h.1M152 83.2h.1M152 83.1h.2M152 83.3h.2M152 86.7h.4M152.1 83.2h.1M152.1 83.4v.3h-.7M152.1 86.7h.2M152.1 89h.2"/>
<path d="M152.2 82.7l-1-18.3 .8 19.3M152.2 82.7v1l-.1-.3M152.2 82.7l-.1 .3M152.2 83.2h.1M152.3 83v.4M152.3 83.2h.1M152.3 83h.2v.4h-.2zM152.3 83.1h.3M152.3 83.3h.3M152.4 86.7h.2M152.4 89h.2M152.5 83.1h.1v.2h-.1"/>
<path d="M152.5 83v.3M152.6 86.7h.1M152.6 83.1v.2M152.7 86.7h.2M152.7 89h.2M153.1 86.7h.2v.2M153.3 88.7v.3h-.2M153.3 86.8v.1M153.3 87.1v.2M153.3 87.4v.2M153.3 87.7v.3M153.3 88v.3"/>
<path d="M153.3 88.4v.2M153.6 86.7l.1-.2-.1-.2v3.2M153.6 88.9l.1 .2-.1 .2M160.9 86.4l.3 .2M160.9 87l.3 .2M160.9 90.6l.6 .2M160.9 91.2l.3 .2M160.9 86.4v.7M160.9 90.6v.7M161 86.3l-.1 .1M161.1 84.4h.1M161.1 84.8h.1"/>
<path d="M161.1 85.1v.1M161.1 85.5h.1M161.1 85.9h.1M161.1 87.7l.4 .1M161.1 89.9l.4 .2M161.1 90.2l.5 .1M161.1 89.8v.1M161.1 87.5v.1M161.1 85.2h.1M161.1 84.4l.1 .1M161.1 84.8l.1 .1M161.1 85.5l.1 .1"/>
<path d="M161.1 85.9l.1 .1M161.2 84.1h1.2v.3h-1.2zM161.2 85.8l1.3 .1M161.2 84.7l1.3 .1M161.2 86h.2M161.2 83.9v.2M161.2 85.5h1.2M161.2 84.5h1.2M161.2 84.9h1.2M161.2 85.1h1.2M161.2 85.6h1.2M161.2 86.5l.3 .1"/>
<path d="M161.2 87.2l.3 .1M161.2 91.4l.3 .1M161.2 85.4l-.1 .1M161.2 84.3l-.1 .1M161.2 84.7l-.1 .1M161.2 85l-.1 .1M161.2 85.8l-.1 .1M161.2 86.2l-.2 .1M161.2 90.4l-.3 .2M161.2 88l-.1 .2 .4 .1M161.2 87.7l-.1 .2 .2 .1M161.2 83.9h.1"/>
<path d="M161.2 83.8h1.1M161.2 90l-.1 .1M161.2 84.1h.1M161.2 85.2l.2 .1-.1 .1M161.2 84.5l.2 .1-.1 .1M161.2 85.6l.2 .1-.1 .1M161.2 86l.2 .1-.1 .1M161.3 87.2v.4h.1M161.3 88.3v1.2M161.3 90.3v.3M161.3 84.2h1M161.3 84.9l.1 .1-.1 .1"/>
<path d="M161.3 89.3l-.2 .2 .2 .2M161.3 87.4l-.2 .1M161.3 90.4h-.1M161.3 89.7l-.2 .1M161.3 88l.2 .1M161.3 89.7h.2M161.3 90.7h.1M161.3 89.6h.1M161.3 89.5h.1M161.4 89.6l-.1 .1M161.4 87.7h.1M161.4 87.7v-1.9h.7v1.9h-.1"/>
<path d="M161.4 91.6h.7v.9h-.7zM161.5 86.1l-.3 .1M161.5 90.7h.1M161.5 89.6h.1M161.5 86.6h.1M161.5 87.3h.1M161.5 90.8h.1M161.5 91.4l.1 .1M161.5 86.1h.1M161.5 87.7h.1zM161.5 87.8h.1M161.5 88h.1"/>
<path d="M161.5 88.3h.1M161.5 89.7h.1M161.5 90h.1M161.5 83.8v-.2h.5v.2v-.1l-.2 .1h.2M161.5 83.8v-.1l.3 .1h-.2M161.5 83.8h.1M161.6 87.7v3.9M161.6 87.7h.1M161.6 90.7h.1M161.6 89.6h.1M161.6 87.6h.4M161.7 83.5l.2 .1z"/>
<path d="M161.7 83.5v-.2h.2v.2M161.7 83.6h.1M161.7 83.7v.1M161.8 83.3a2.77 2.77 0 0 0 0 2.5M161.9 83.6h.1M161.9 83.7v.1M162 87.7v3.9M162.1 88h-.1M162.1 88.3h-.1M162.1 90h-.1M162.1 89.7h-.1M162.1 87.8h-.1"/>
<path d="M162.1 87.7h-.1M162.1 86h.3M162.1 86.1h.1M162.1 86.6h.1M162.1 87.3h.1M162.1 91.4l-.1 .1M162.1 90.8h-.1M162.1 90.7h-.1M162.1 89.6h-.1M162.2 86.1l.2 .1M162.2 90.7h.1M162.2 89.5h.1"/>
<path d="M162.3 89.6v.1M162.3 87.2v.4M162.3 88.3v1.2M162.3 90.3v.3M162.3 90.7h-.1M162.3 89.6h-.1M162.3 88l-.2 .1M162.3 88.2l-.2 .1M162.3 90.3h-.3M162.3 89.7h-.2M162.3 89.7l.2 .1M162.3 90.4h.1"/>
<path d="M162.3 89.3l.2 .2-.2 .2M162.3 87.4l.2 .1M162.3 84.9v.1l.1 .1M162.3 87.5l-.2 .2M162.3 83.9h.1M162.3 86h.1M162.4 84.1l-.2 .1 .2 .1M162.4 85.2l-.2 .1 .2 .1M162.4 84.5l-.2 .1 .2 .1M162.4 85.6l-.2 .1 .2 .1M162.4 90l.1 .1M162.4 83.9v.2"/>
<path d="M162.4 87.7l.1 .2-.2 .1M162.4 88l.1 .1-.2 .2M162.4 90.4l.2 .1M162.4 85.4l.1 .1M162.4 85l.1 .1M162.4 84.3l.1 .1M162.4 86.5l-.2 .1M162.4 87.2l-.2 .1M162.4 91.4l-.2 .1M162.4 84.4h.1M162.4 84.8h.1M162.4 85.1v.1"/>
<path d="M162.4 85.5h.1M162.4 85.9h.1M162.5 85.9l-.2 .2 .3 .2M162.5 85.2h-1.3M162.5 85.5l-.1 .1M162.5 84.8l-.1 .1M162.5 84.4l-.1 .1M162.5 89.8v.1M162.5 87.5v.1M162.5 89.9l-.4 .2M162.5 90.2l-.2 .1M162.5 87.7l-.4 .1"/>
<path d="M162.6 86.3v.1M162.6 90.5v.1M162.6 86.5l-.2 .1M162.6 87.1l-.2 .1M162.6 91.3l-.2 .1M162.6 90.7l-.4 .1M162.6 86.4v.1M162.6 87v.1M162.6 91.2v.1M162.6 90.6h.1M162.6 86.4v.7M162.6 90.6v.7"/>
<path d="M51.6 108.3h.3v.2l-.2 .1zM52.4 107.7v1.4M52.5 107.7v1.4M52.6 107.7v1.4M52.7 107.7v1.4M52.9 107.7v1.4M53.2 107.7v1.4M53.5 107.7v1.4M54 107.7v.5M54.4 107.7h-3.2v1.4h7v-1.4h-2.1v1.4M54.4 108.1l.3 .3-.1 .1-.2-.1zM55.1 108.5v.6"/>
<path d="M55.6 108.1v1M55.9 107.9v1.2M56.3 107.7v1.4M56.4 107.7v1.4M56.6 107.7l-.1 1.4M57.5 108.3h.3v.2l-.2 .1zM146.2 103.9l.8-14.7-.6 14.7M151.8 103.9l-.6-14.7 .8 14.7M152.6 107.9v.2M52 130.7v45.1M57 130.7v23.4M146.7 122.4v10.6"/>
<path d="M151.5 131.3v1.7M151.5 124.4v8.6M146.7 145.3v9.3M151.5 145.3v9.3"/>
<circle cx="78.9" cy="36.9" r=".15"/>
<circle cx="133.3" cy="36.5" r=".19"/>
<circle cx="144.2" cy="36.5" r=".11"/>
<circle cx="51.7" cy="83.7" r=".11"/>
<circle cx="51.8" cy="87.9" r=".4"/>
<circle cx="51.8" cy="87.9" r=".15"/>
<circle cx="54.5" cy="91.1" r=".28"/>
<circle cx="54.5" cy="83.7" r=".11"/>
<circle cx="57.5" cy="87.9" r=".4"/>
<circle cx="57.5" cy="87.9" r=".15"/>
<circle cx="57.6" cy="83.7" r=".11"/>
<circle cx="79" cy="88" r=".4"/>
<circle cx="79" cy="88" r=".11"/>
<circle cx="79" cy="88" r=".15"/>
<circle cx="84.5" cy="86.7" r=".11"/>
<circle cx="86.7" cy="87.9" r=".4"/>
<circle cx="86.7" cy="87.9" r=".15"/>
<circle cx="91.9" cy="92.6" r=".11"/>
<circle cx="94" cy="89.8" r=".23"/>
<circle cx="51.7" cy="108.4" r=".11"/>
<circle cx="54.5" cy="108.3" r=".11"/>
<circle cx="57.6" cy="108.4" r=".11"/>
</g>
<path d="M54.5 31.2l1.7 2.6h-3.4zM56.2 33.8l.4 45M149 30.8l-1.7 2.6h3.6l-1.8-2.6M54.2 83.3h.6v1.4h-.7zM56.7 88.9l11.7 .1h16.1M56.7 88.9a2.26 2.26 0 0 1-2.1 2.1M57.1 87.5h.8l-.1 1.4h-.7zM52.3 175.4a1.93 1.93 0 0 1 2.3 .2 .6 .6 0 0 1-.5 .8 1.86 1.86 0 0 1-2-.3l-.1-.3zM54.7 175.9a1.87 1.87 0 0 0 2.3 .2" fill="none" stroke="#636466" stroke-width=".3"/>
<g fill="none" stroke="#636466" stroke-width=".17">
<path d="M52.1 36.9l.1 .1M52.2 36.7l-.1 .1M52.4 36.7l.1 .1M52.5 36.9l-.1 .1M56.5 36.9l.1 .1M56.6 36.7l-.1 .1M56.9 36.7v.1M56.9 36.9v.1M87.8 37.3a.49 .49 0 0 1-.2-.8 .49 .49 0 0 1 .8 0 .49 .49 0 0 1-.2 .8M85.2 83.5h.1M85.2 83.4h.1M85.2 89.6h.1"/>
<path d="M161.7 83.5h.1M161.7 83.4h.1"/>
<circle cx="52.3" cy="36.9" r=".11"/>
<circle cx="56.7" cy="36.9" r=".11"/>
<circle cx="88" cy="36.8" r=".74"/>
</g>
<g fill="none" stroke="#000" stroke-width=".17">
<path d="M87.8 36.8l.2-.2 .2 .3M51.5 110.6l.5 .1M51.5 110.4v.2M51.6 110.3h.4M51.7 110.3l-.2 .1M52 110.3l.1 .1M52.1 110.4v.2M52.1 110.6l-.1 .1M56.9 110.6l.1 .1M56.9 110.4v.2M57 110.3h.3M57 110.3l-.1 .1"/>
<path d="M57.3 110.3l.1 .1M57.4 110.4v.2M57.4 110.6l-.4 .1"/>
<circle cx="51.8" cy="110.5" r=".15"/>
<circle cx="57.2" cy="110.5" r=".15"/>
</g>
<g fill="#636466" stroke="#636466" stroke-width=".17">
<path d="M84.5 89l.7 .7z"/>
<path d="M54 91v.2l.8-.2zM54 91.2l.8-.2v.2z"/>
<path d="M155.2 88.8v.2l.7-.2zM155.2 89l.7-.2v.2z"/>
</g>
<!-- layer: FERRETERIA -->
<path d="M147 176.6v-21.3h4.1v21.3M147 171.7h4.1M147 170.1h4.1M147 168.5h4.1M147 166.8h4.1M147 165.2h4.1M147 163.6h4.1" fill="none" stroke="#000" stroke-width=".25"/>
<!-- layer: G-PROYECCIONES -->
<g fill="none" stroke="#000" stroke-width=".25">
<path d="M57 154.1v2.8M57 158.5v3.3M148.2 154.6h-2.4v4M149.8 154.6h2.5v2.9M152.3 159.2v2.9M57 163.4v3.3M57 168.4v3.2M57 173.3v2.8M145.8 160.2v1.9M146.8 163.2v3.1M146.8 167.9v3.3M146.8 172.9v3"/>
<path d="M151.5 163.1v3.2M151.5 167.9v3.3M151.5 172.8v3.1"/>
</g>
<!-- layer: C-COLUMNAS -->
<path d="M147.2 155.9h3.7v5.8h-3.7z" fill="none" stroke="#000" stroke-width=".25"/>
<!-- layer: A-ACCESORIOS 1 -->
<path d="M146.4 162.8l-.2 13.8M151.9 162.7l.1 13.9" fill="none" stroke="#000" stroke-width=".25"/>
<!-- layer: DETALLES1 -->
<path d="M49.9 134.2h9.5M49.9 135.2h9.5M50.2 133.8h-.7v1.8h.6M59.2 133.8h.7v1.8h-.6M49.9 148.4h9.5M49.9 149.4h9.5M50.2 148h-.7v1.8h.6M59.2 148h.7v1.8h-.6" fill="none" stroke="#000" stroke-width=".17"/>
<!-- layer: MODIFICADO -->
<path d="M58.2 132.9h7.6v21.2h-7.6zM149.3 131.3l.2-.1 .3 .1-.3 .1zM50.3 176.1h.8z" fill="none" stroke="#a953a0" stroke-width=".3"/>
<!-- layer: terminales -->
<path d="M75.8 100.4l.1 .1M75.8 100.6h.1M75.8 100.8h.1M75.8 100.5v.3M75.9 100.8l-.1 .1M75.9 100.6h.9M75.9 100.8h.9M76.8 100.6h.1M76.8 100.6v.1" fill="none" stroke="#000" stroke-width=".3"/>
<!-- layer: 0 -->
<path d="M79.5 109.8v-.1l-24.7-.1v45.9M146.5 111.7l1.4-.1v21.4M147.9 145.3v9.3" fill="none" stroke="#000" stroke-width=".3"/>
<!-- layer: TEXTO -->
<path d="M50.7 118.6h18.2M51.1 111.4v9M52 117.8l-1.7 1.7M74.2 115.7h2.7M74.3 118.6h9.9M74.6 111.4v6.1M75.5 114.9l-1.7 1.7M81.1 115.7h2.5M83.1 111.4v6.1M83.8 111.4v9M84 114.9l-1.7 1.7M84.7 117.8l-1.8 1.7" fill="none" stroke="#000" stroke-width=".25"/>
<!-- layer: 0 -->
<path d="M146.2 111.6v.2M146.8 111.8v.9M151.2 111.8h1v.9M151.7 111.5v.3h-5.9" fill="none" stroke="#000" stroke-width=".38"/>
<path d="M43.4 37.2l.4 2.2h-.8zM42.7 80.8h.7l-.4 2.2zM44.6 88.6l.3 2.2h-.7zM44.1 105.4h.7l-.4 2.2z" fill="#000" stroke="#000" stroke-width=".17"/>
<text font-size="5.5" x="168.4" y="254.8">S/E</text>
<text font-size="4.7" x="166.6" y="268.5">LD-06</text>
<text font-size="3.5" x="112.4" y="269.4">SS.EE.</text>
<g font-size="3.1">
<text x="42.2" y="63.9" transform="rotate(-89 42.2 63.9)">52,29</text>
<text x="43.5" y="101.9" transform="rotate(-90 43.5 101.9)">21,73</text>
</g>
<text font-size="2.9" x="94.8" y="263.6">ARMADO DE SS.EE. AEREO MONOFASICO</text>
<g font-size="2.5">
<text x="45.5" y="255.4">ELECTRO PUNO S.A.A.</text>
<text x="45.5" y="267.7">ING. L.A.C.C.</text>
</g>
<g font-size="2.4">
<text x="26.9" y="39.5" transform="rotate(-90 26.9 39.5)">-</text>
<text x="19.1" y="46.6" transform="rotate(-90 19.1 46.6)">-</text>
<text x="23" y="46.6" transform="rotate(-90 23 46.6)">-</text>
<text x="26.9" y="54.5" transform="rotate(-90 26.9 54.5)">-</text>
<text x="27" y="69.7" transform="rotate(-90 27 69.7)">-</text>
<text x="19.1" y="77.5" transform="rotate(-90 19.1 77.5)">-</text>
<text x="22.8" y="77.5" transform="rotate(-90 22.8 77.5)">-</text>
<text x="27" y="85" transform="rotate(-90 27 85)">-</text>
<text x="27" y="100.9" transform="rotate(-90 27 100.9)">-</text>
<text x="19.1" y="108.3" transform="rotate(-90 19.1 108.3)">-</text>
<text x="23" y="108.3" transform="rotate(-90 23 108.3)">-</text>
<text x="26.9" y="115.8" transform="rotate(-90 26.9 115.8)">-</text>
<text x="26.8" y="130.8" transform="rotate(-90 26.8 130.8)">-</text>
<text x="19" y="139.1" transform="rotate(-90 19 139.1)">-</text>
<text x="22.8" y="139.1" transform="rotate(-90 22.8 139.1)">-</text>
<text x="26.9" y="147.1" transform="rotate(-90 26.9 147.1)">-</text>
<text x="27" y="162.1" transform="rotate(-90 27 162.1)">-</text>
<text x="19.1" y="170" transform="rotate(-90 19.1 170)">-</text>
<text x="22.9" y="170" transform="rotate(-90 22.9 170)">-</text>
<text x="27" y="177.2" transform="rotate(-90 27 177.2)">-</text>
<text x="19.4" y="201.5" transform="rotate(-90 19.4 201.5)">00</text>
<text x="27.1" y="199.1" transform="rotate(-90 27.1 199.1)">ELPU S.A.A.</text>
<text x="27.1" y="215" transform="rotate(-90 27.1 215)">ELPU S.A.A.</text>
<text x="27.1" y="230.2" transform="rotate(-90 27.1 230.2)">APROBADO</text>
<text x="19.5" y="237.6" transform="rotate(-90 19.5 237.6)">REVISIÓN N°</text>
<text x="23.1" y="234.9" transform="rotate(-90 23.1 234.9)">FECHA</text>
<text x="27.2" y="241.6" transform="rotate(-90 27.2 241.6)">V°B°</text>
<text x="17.6" y="250.3">DISEÑO:</text>
<text x="17.6" y="255.1">DIBUJO:</text>
<text x="31.8" y="260.7">ELPU</text>
<text x="31.8" y="265.8">ELPU</text>
<text x="17.6" y="270.9">FECHA:</text>
<text x="30.3" y="270.9">NOV-2025</text>
</g>
<g font-size="1.8">
<text x="69.8" y="119.3">2.000</text>
<text x="78.6" y="251.4">SISTEMA DE UTILIZACIÓN EN M.T., EN 13.2 KV, MONOFÁSICO PARA EL MEJORAMIENTO DEL</text>
<text x="81.1" y="253.8">SERVICIO DE EDUCACIÓN INICIAL DE LA I.E. ARICATO DEL DISTRITO DE PHARA DE LA</text>
<text x="94.4" y="255.9">PROVINCIA DE SANDIA DEL DEPARTAMENTO DE PUNO</text>
<text x="17.7" y="260.4">REVISADO:</text>
</g>
<g font-size="1.7">
<text x="76.4" y="94.1">12</text>
<text x="154.1" y="95.1">4</text>
<text x="91.6" y="98.7">4</text>
<text x="46.6" y="104">1</text>
<text x="85.9" y="106.5">3</text>
<text x="139.1" y="107.7">3</text>
<text x="92" y="113.1">2</text>
<text x="160.6" y="114.9">2</text>
<text x="64.6" y="123.5">5</text>
<text x="71.9" y="143">13</text>
<text x="159.3" y="141.3">13</text>
<text x="158.9" y="154.3">8</text>
<text x="67.1" y="173.8">VISTA PERFIL</text>
<text x="159.1" y="170.5">9</text>
<text x="161.3" y="174.3">VISTA FRONTAL</text>
<text x="37.7" y="196.5">ITEM.</text>
<text x="93.1" y="195.3">DESCRIPCION</text>
<text x="173.2" y="196.5">CANT.</text>
<text x="39.7" y="200.5">1</text>
<text x="46.7" y="200.3">Poste de Concreto Armado Centrifugado 13/400/180/375 con perilla</text>
<text x="175.4" y="200.6">01</text>
<text x="39.7" y="205.2">2</text>
<text x="39.7" y="208.9">3</text>
<text x="46.7" y="204.7">Soporte Metálico de Transformador</text>
<text x="46.7" y="209.1">Transformador Monofásico13.2/0.44-0.22 KV</text>
<text x="175.3" y="209">01</text>
<text x="175.4" y="204.9">01</text>
<text x="39.7" y="213.5">4</text>
<text x="46.7" y="213.4">Conductor de Cobre Aislado, Tipo CPI de 50mm2, 7Hilos</text>
<text x="175.3" y="213.1">4..0m</text>
<text x="39.7" y="217.8">5</text>
<text x="46.7" y="217.8">Conductor de Cobre Desnudo, Cableado, Temple Blando, de 25mm2, 7Hilos</text>
<text x="175.3" y="217.7">12 m</text>
<text x="39.6" y="222.2">7</text>
<text x="39.6" y="226.6">8</text>
<text x="46.7" y="227.1">Caja porta Medidor</text>
<text x="46.7" y="222.7">Fleje de acero inoxidable de 19 mm provisto de hebilla</text>
<text x="175.3" y="222.3">08</text>
<text x="175.3" y="226.6">01</text>
<text x="39.6" y="230.9">9</text>
<text x="46.7" y="231.5">Murete para Instalacion de Medidor</text>
<text x="175.3" y="231">01</text>
<text x="39.6" y="235.3">12</text>
<text x="39.6" y="239.7">13</text>
<text x="46.9" y="235">Conductor de cobre NYY de 50mm2 1.0 kV para bajada a tablero de distribución</text>
<text x="46.9" y="239.5">Tablero de Distribución para instalacion en poste</text>
<text x="175.3" y="239.7">01</text>
<text x="175.3" y="234.9">21 m</text>
<text x="29.9" y="250.1">ING. L.A.C.C.</text>
<text x="76.1" y="248.3">OBRA:</text>
<text x="29.9" y="255">ING. L.A.C.C.</text>
<text x="17.8" y="265.8">APROBADO:</text>
</g>
<g font-size="1.5">
<text x="43.5" y="248.3">ENTIDAD:</text>
<text x="161.7" y="248.3">ESCALA:</text>
<text x="43.6" y="261.4">CONSULTOR:</text>
<text x="161.7" y="261.3">LAMINA N°:</text>
</g>
<text font-size="1.2" x="77.7" y="116.2">0.700</text>
<g font-size=".6">
<text x="147.4" y="159.7">TABLERO DE</text>
<text x="147.8" y="160.5">MEDICION</text>
</g>
</svg>
